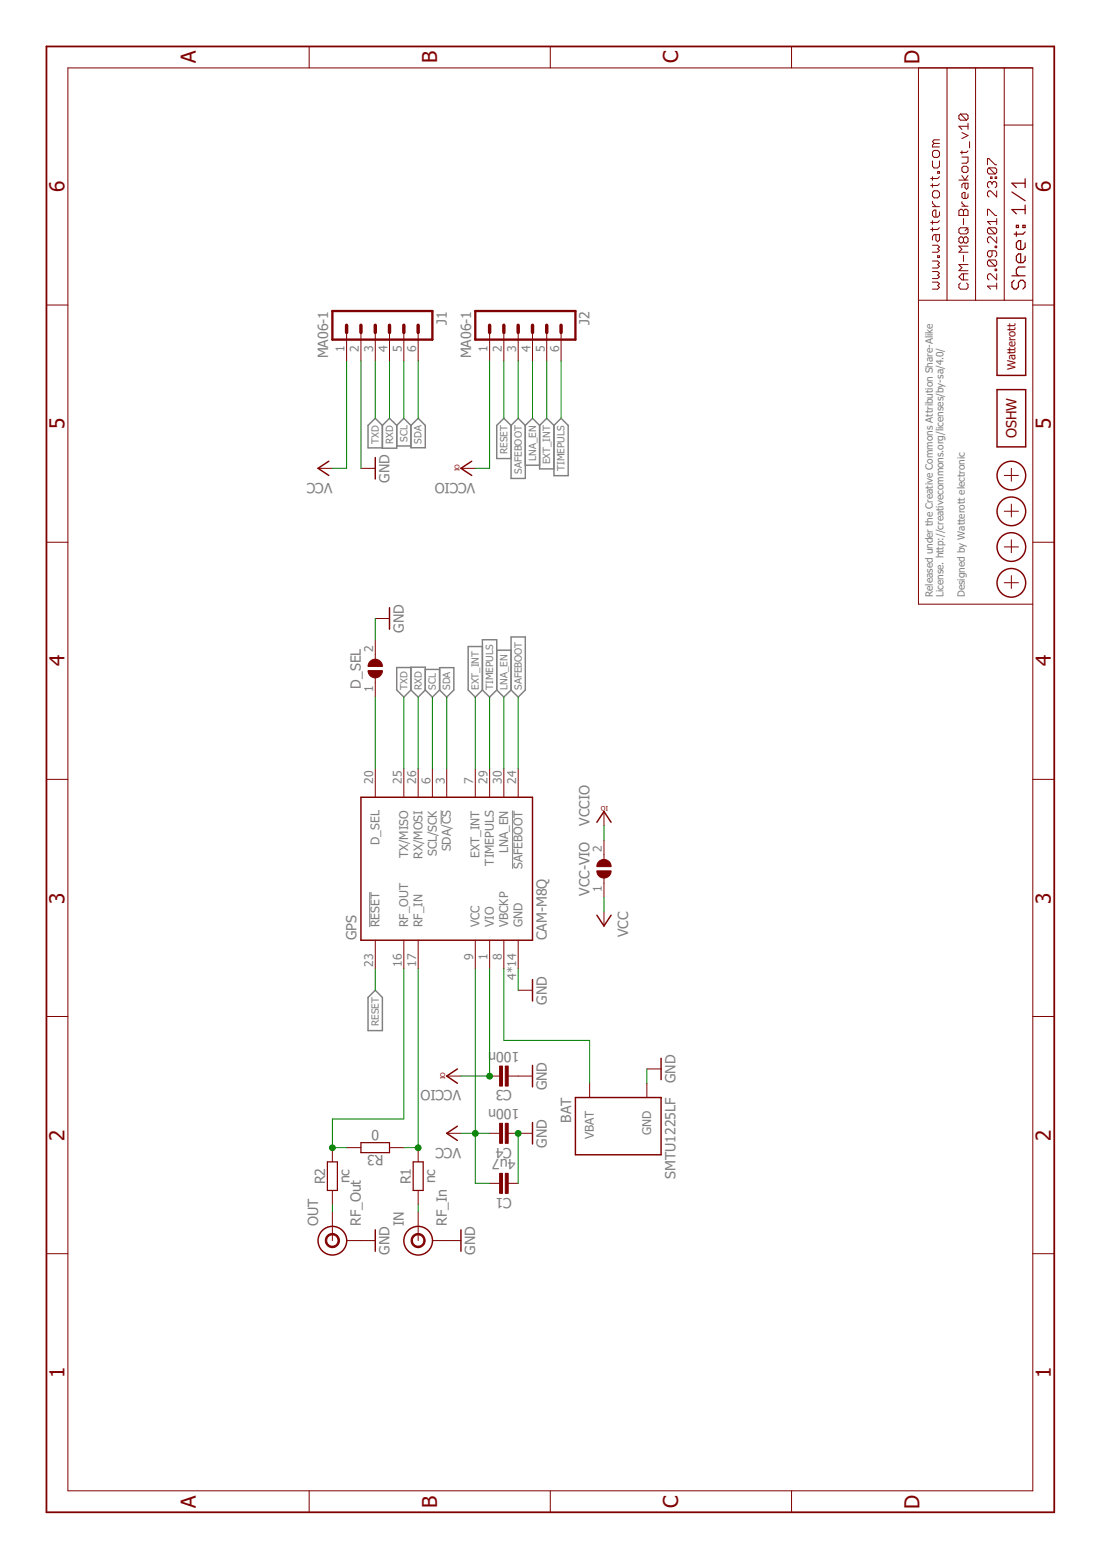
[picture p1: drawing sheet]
<svg xmlns="http://www.w3.org/2000/svg" width="210mm" height="297mm" viewBox="0 0 210 297" stroke-linecap="round" stroke-linejoin="round" font-family="sans-serif">
<path d="M84 154.3v2.7M97.6 154.3v11.1M70.4 169.9v6.6" fill="none" stroke="#808080" stroke-width=".19"/>
<g fill="none" stroke="#808080" stroke-width=".28">
<path d="M106.9 79.7l1.3 1.3v9.6h-2.7v-9.6zM72.8 81v4.3h2.8v-4.3M72.8 81l-1.3-1.3-1.4 1.3v4.3h2.7M72.8 81l1.4-1.3 1.4 1.3M75.6 81l1.3-1.3 1.4 1.3M75.6 84.9h2.7M78.3 81l1.4-1.3 1.3 1.3v4.3h-2.7zM97.3 81l-1.3-1.3-1.4 1.3v6.3h2.7M97.3 81v10.1h2.8v-10.1M97.3 81l1.4-1.3 1.4 1.3M100.1 81l1.3-1.3 1.4 1.3M100.1 88.6h2.7"/>
<path d="M102.8 81v8.3h2.7M102.8 81l1.3-1.3 1.4 1.3M78.3 127.1h-2.7v4.3l1.3 1.3 1.4-1.3M78.3 131.4v-4.4h2.7v4.4M78.3 131.4l1.4 1.3 1.3-1.3M81 131.4l1.4 1.3 1.3-1.3M81 127.5h2.7M83.7 127.1h2.7v4.3l-1.3 1.3-1.4-1.3zM91.9 131.4v-9.6h2.7v9.6M91.9 123.1h-2.7v8.3l1.3 1.3 1.4-1.3M91.9 131.4l1.4 1.3 1.3-1.3M94.6 131.4l1.4 1.3 1.3-1.3"/>
<path d="M94.6 123.8h2.7M97.3 121.3h2.8v10.1l-1.4 1.3-1.4-1.3zM71.5 188.6l1.3 1.3v6.3h-2.7v-6.3z"/>
</g>
<g fill="none" stroke="#800000" stroke-width=".19">
<path d="M12.9 12.9h183.8v271h-183.8zM58.9 8.8v4.1M104.8 8.8v4.1M150.8 8.8v4.1M174.9 12.9v102.1h21.8M180.4 12.9v44.3M185.8 12.9v44.3M191.3 12.9v44.3M177.6 30.6v1l.3 .4h.7l.3-.4v-1M177.6 33.7v.6M177.6 35v.7M177.6 38.3v.4l.7 .6"/>
<path d="M177.6 39.3h1.3M177.9 36.3h.7l.3 .4v.6l-.3 .4h-.7l-.3-.4v-.6zM177.9 28.6h.7l.3 .4v.7l-.3 .3h-.7l-.3-.3v-.7zM177.9 27.3l-.3 .3v.4h1.3M177.9 27.3h1M178.6 32.7h.3v.3h-.3zM178.9 33.7l-.3 .3h-1.3M178.9 35l-.3 .3h-1.3M178.9 26.6h-1l-.3 .4 .3 .3M182.6 34.3h1.8M182.9 21.7l-.3 .3v.6l.3 .3h1.2M182.9 21.7h1.2l.3 .3v.6l-.3 .3"/>
<path d="M182.9 21.7l1.2 1.2M183.2 29.9h1.2v.9l-.3 .3h-.9M183.2 32l.3-.3h.6l.3 .3v.5l-.3 .3h-.6l-.3-.3zM183.2 39.3h1.2M183.2 38.4v.3l.6 .6M183.2 28.7v.6M183.2 33.4l.6 .9 .6-.9M183.2 25.2l1.2 .6-1.2 .6M183.8 34.9v.9l.3 .2 .3-.2v-.9h-.9l-.3 .3v.6M184.4 23.5v1.1M184.4 36.9v.6l-.3 .3h-.6l-.3-.3v-.6l.3-.3h.3v1.2M184.4 28.7l-.3 .3h-1.2"/>
<path d="M184.4 24h-1.8l.6 .6M184.7 27v1.2M188.1 31.4v-1.2h.3l1.1 1.2h.3M188.4 32h1.1l.3 .2v.6l-.3 .3M188.4 32l-.3 .2v.6l.3 .3h1.1M188.4 32l1.1 1.1M188.7 33.7h.3v.3h-.3zM189 34.9l.3-.3h.2l.3 .3v.6l-.3 .3M189 34.9l-.3-.3h-.3l-.3 .3v.6l.3 .3M189 34.9v.3M189.5 33.7h.3v.3h-.3zM189.8 36.3v1.2l-1.1-1.2h-.3l-.3 .3v.6l.3 .3"/>
<path d="M191.3 23.8h5.4M8.8 58.1h4.1M174.9 57.2h21.8M177.6 53.7h1l.3 .3-.3 .4 .3 .3-.3 .4h-1M177.6 46.7h1l.3 .3-.3 .4 .3 .3-.3 .3h-1M177.6 51.7h1l.3 .3-.3 .4 .3 .3-.3 .3h-1M177.6 49.7h1l.3 .3-.3 .4 .3 .3-.3 .3h-1M177.6 42v.7M177.6 43.3v.7M178.3 44.7v1l.3 .3 .3-.3v-1h-1l-.3 .3v.7M178.6 48.7h.3v.3h-.3zM178.9 40.3v.7l-.3 .3h-.7l-.3-.3v-.7l.3-.3h.4v1.3"/>
<path d="M178.9 43.3l-.3 .4h-1.3M178.9 42l-.3 .4h-1.3M182.6 40.1l.3-.2h.3l.3 .2 .3-.2h.3l.3 .2v.9h-1.8zM182.6 43.6l.3-.2h1.2l.3 .2v.6l-.3 .3h-1.2l-.3-.3zM182.9 53.9l-.3 .3v.6l.3 .3h1.2l.3-.3v-.6l-.3-.3M183.5 45.4l-.3-.3h-.3l-.3 .3v.6l.3 .3h.3l.3-.3M183.5 45.4l.3-.3h.3l.3 .3v.6l-.3 .3h-.3l-.3-.3M183.5 40.1v.9M183.5 41.6v1.2M183.5 45.4v.6M183.5 48.6v1.2M183.5 52.1v1.2"/>
<path d="M184.4 52.1h-1.2l-.6 .6 .6 .6h1.2M184.4 50.4h-1.8l.6 .6-.6 .5h1.8M184.4 46.9h-1.8l.6 .6-.6 .5h1.8M184.4 43.4l-.6 .5M188.1 41v-1.1h.3l1.1 1.1h.3M188.4 43.4l-.3 .2v.6l.3 .3h1.1M188.4 43.4h1.1l.3 .2v.6l-.3 .3M188.4 49.5h1.1l.3 .3v.6l-.3 .3M188.4 49.5l-.3 .3v.6l.3 .3h1.1M188.4 49.5l1.1 1.2M188.4 43.4l1.1 1.1M189 47.8v.8l-.3 .3h-.3l-.3-.3v-.6l.3-.2h1.1l.3 .2v.6l-.3 .3"/>
<path d="M189.5 51.2h.3v.3h-.3zM189.5 46.9h.3v.3h-.3zM189.8 52.1v1.2l-1.1-1.2h-.3l-.3 .3v.6l.3 .3M189.8 45.1v1.2l-1.1-1.2h-.3l-.3 .3v.6l.3 .3M189.8 54.5h-1.7l.6 .6M189.8 41.6v1.2M189.8 53.9v1.2M189.8 42.2h-1.7l.6 .6M196.7 58.1h4.1M66 63.3v5.4M68.7 63.3v5.4M71.5 63.3v5.4"/>
<path d="M74.2 63.3v5.4M76.9 63.3v5.4M79.7 63.3v5.4M93.3 63.3v5.4M96 63.3v5.4M98.7 63.3v5.4M101.4 63.3v5.4M104.1 63.3v5.4M106.9 63.3v5.4M60.6 89.2h2.7M68.7 89.2h2.8M87.8 89.2h2.7"/>
<path d="M191.3 97.3h2.7M191.3 90.5h2.7M192.6 89.2v2.4M192.6 96v2.4M8.8 103.3h4.1M71.5 117.8h2.7M191.3 111h2.7M191.3 104.1h2.7M192.6 102.8v2.4M192.6 109.6v2.5M196.7 103.3h4.1M71.5 121.9v3.6"/>
<path d="M71.5 129.1v3.6M8.8 148.4h4.1M71.5 146.3v5.5M76.9 146.3v5.5M79.7 146.3v5.5M82.4 146.3v5.5M85.1 146.3v5.5M90.5 146.3v5.5M93.3 146.3v5.5M96 146.3v5.5M98.7 146.3v5.5M115 154.5v2.7"/>
<path d="M115 160v3.6M196.7 148.4h4.1M71.5 179v5.5M76.9 179v5.5M79.7 179v5.5M90.5 179v5.5M93.3 179v5.5M96 179v5.5M98.7 179v5.5M115 167.2v3.7M115 173.6v2.7M8.8 193.5h4.1"/>
<path d="M98.7 188.6h2.7M196.7 193.5h4.1M63.3 218.5v2.7M66 218.5h2.7M74.2 218.5h2.7M79.7 218.5v2.7M85.1 204.9h2.7M85.1 215.8h2.7M93.3 204.9h1.9M93.3 215.8h1.9M96.8 204.9h4.6M96.8 215.8h4.6"/>
<path d="M112.3 206.3v2.7M123.2 206.3v2.7M123.2 203.5h2.7M8.8 238.7h4.1M63.3 226.7v2.7M63.3 230.8v5.4M66 236.2h5.5M79.7 226.7v2.7M79.7 230.8v5.4M82.4 236.2h5.4M93.3 225.3h1.9M96.8 225.3h1.9"/>
<path d="M196.7 238.7h4.1M58.9 283.9v4.1M104.8 283.9v4.1M150.8 283.9v4.1"/>
</g>
<path d="M8.8 8.8h192v279.2h-192z" fill="none" stroke="#800000" stroke-width=".34"/>
<g fill="none" stroke="#800000" stroke-width=".23">
<path d="M192.7 36.6l2.6 1.6M195.3 39.9h-2.6l.9 .8M195.3 34v1.7M195.3 39.1v1.6M195.3 34.9h-2.6l.9 .8M192.7 52.5h2.6M193.2 53.4l-.5 .4v.8l.5 .4h.4l.4-.4v-.8l.4-.4h.4l.5 .4v.8l-.5 .4M193.6 42.9h.4v.4h-.4zM193.6 44.2v.8M194.8 42.9h.5v.4h-.5zM195.3 46.2v.9l-.5 .4h-.8l-.4-.4v-.9l.4-.4h.4v1.7M195.3 48.8v.8l-.5 .4h-.8l-.4-.4v-.8l.4-.5h.4v1.7"/>
<path d="M195.3 50.8h-1.3l-.4 .5v.8l.4 .4M195.3 44.2l-.5 .4h-1.6M68.7 217.6h5.5v1.9h-5.5zM62.4 221.2h1.9v5.5h-1.9zM78.7 221.2h1.9v5.5h-1.9z"/>
</g>
<g fill="none" stroke="#800000" stroke-width=".28">
<path d="M189.9 74.2h5.5v10.9h-5.5zM189.9 60.6h5.5v10.9h-5.5zM62.6 87.8l-2 1.4 2 1.3M71.5 87.1v4.1M89.9 87.8l-2.1 1.4 2.1 1.3M74.2 115.7v4.1M68.7 151.8h32.7v27.2h-32.7zM113.7 156.6l1.3-2.1 1.4 2.1M113.7 174.3l1.3 2 1.4-2M101.4 186.5v4.1M87.1 214.4l-2 1.4 2 1.3M87.1 203.5l-2 1.4 2 1.4"/>
<path d="M101.4 202.9v4M101.4 213.7v4.1M109.6 209h16.3v10.9h-16.3zM125.9 201.5v4.1M71.5 234.2v4.1M87.8 234.2v4.1"/>
<circle cx="192.6" cy="97.4" r="2.73"/>
<circle cx="192.6" cy="90.6" r="2.73"/>
<circle cx="192.6" cy="111" r="2.73"/>
<circle cx="192.6" cy="104.2" r="2.73"/>
<circle cx="63.3" cy="236.2" r="2.73"/>
<circle cx="79.6" cy="236.2" r="2.73"/>
</g>
<g fill="#800000" stroke="#800000" stroke-width=".19">
<path d="M95.2 203h.5v3.8h-.5z"/>
<path d="M96.2 203h.6v3.8h-.6z"/>
<path d="M95.2 213.9h.5v3.8h-.5z"/>
<path d="M96.2 213.9h.6v3.8h-.6z"/>
<path d="M95.2 223.4h.5v3.8h-.5z"/>
<path d="M96.2 223.4h.6v3.8h-.6z"/>
</g>
<g fill="#800000" stroke="#800000" stroke-width=".19">
<path d="M70.5 125.9a1.37 1.37 0 0 1 1.5-.3 1.37 1.37 0 0 1 .8 1.3h-2.7l.1-.5z" fill-rule="evenodd"/>
<path d="M70.1 127.7h2.7a1.37 1.37 0 0 1-1.3 1.4 1.37 1.37 0 0 1-1.4-1.4z" fill-rule="evenodd"/>
<path d="M114.1 164a1.37 1.37 0 0 1 1.5-.2 1.37 1.37 0 0 1 .8 1.2h-2.7v-.5z" fill-rule="evenodd"/>
<path d="M113.7 165.8h2.7a1.35 1.35 0 0 1-1.4 1.4 1.35 1.35 0 0 1-1.3-1.4z" fill-rule="evenodd"/>
<path d="M62.3 235.4a1.36 1.36 0 0 1 2.2 .2 1.36 1.36 0 0 1-1.2 2v-.3a1.08 1.08 0 0 1-1-1.5 1.08 1.08 0 0 1 1.8-.3 1.08 1.08 0 0 1-.5 1.8h-.3v.3a1.37 1.37 0 0 1-1.2-.8 1.37 1.37 0 0 1 .2-1.4z" fill-rule="evenodd"/>
<path d="M78.6 235.4a1.35 1.35 0 0 1 2.3 .2 1.35 1.35 0 0 1-1.2 2v-.3a1.08 1.08 0 0 1-1.1-1.5 1.08 1.08 0 0 1 1.8-.3 1.08 1.08 0 0 1-.5 1.8h-.2v.3a1.37 1.37 0 0 1-1.3-.8 1.37 1.37 0 0 1 .2-1.4z" fill-rule="evenodd"/>
</g>
<path d="M63.3 59.2h19.1v5.5h-19.1zM90.5 59.2h19.1v5.5h-19.1z" fill="none" stroke="#800000" stroke-width=".44"/>
<path d="M66 61.9v1.4M68.7 61.9v1.4M71.5 61.9v1.4M74.2 61.9v1.4M76.9 61.9v1.4M79.7 61.9v1.4M93.3 61.9v1.4M96 61.9v1.4M98.7 61.9v1.4M101.4 61.9v1.4M104.1 61.9v1.4M106.9 61.9v1.4" fill="none" stroke="#800000" stroke-width=".66"/>
<g fill="none" stroke="#008000" stroke-width=".19">
<path d="M66 68.7v20.5h-2.7M68.7 68.7v20.5M71.5 68.7v11M74.2 68.7v11M76.9 68.7v11M79.7 68.7v11M93.3 68.7v20.5h-2.8M96 68.7v11M98.7 68.7v11M101.4 68.7v11M104.1 68.7v11M106.9 68.7v11"/>
<path d="M71.5 117.8v4.1M71.5 132.7v13.6M76.9 132.7v13.6M79.7 132.7v13.6M82.4 132.7v13.6M85.1 132.7v13.6M90.5 132.7v13.6M93.3 132.7v13.6M96 132.7v13.6M98.7 132.7v13.6M115 157.2v2.8M115 170.9v2.7"/>
<path d="M71.5 184.5v4.1M76.9 184.5v28.6h-13.6v5.4h2.7M79.7 184.5v34h-2.8M90.5 184.5v40.8h2.8M93.3 184.5v20.4h-5.5M96 184.5v13.6h16.3v8.2M98.7 184.5v4.1M87.8 215.8h5.5M98.7 215.8v9.5M123.2 203.5v2.8M63.3 229.4v1.4M79.7 229.4v1.4"/>
</g>
<g fill="#008000" stroke="#008000" stroke-width=".19">
<circle cx="98.7" cy="215.8" r=".55"/>
<circle cx="90.5" cy="215.8" r=".55"/>
<circle cx="79.7" cy="218.5" r=".55"/>
<circle cx="63.3" cy="218.5" r=".55"/>
<circle cx="93.3" cy="204.9" r=".55"/>
</g>
<g font-size="3.9" fill="#800000">
<text x="37.3" y="12.1" transform="rotate(-90 37.3 12.1)">A</text>
<text x="83.2" y="12.1" transform="rotate(-90 83.2 12.1)">B</text>
<text x="129.2" y="12.1" transform="rotate(-90 129.2 12.1)">C</text>
<text x="175.1" y="12.2" transform="rotate(-90 175.1 12.2)">D</text>
<text x="12.3" y="36.6" transform="rotate(-90 12.3 36.6)">6</text>
<text x="200.2" y="36.6" transform="rotate(-90 200.2 36.6)">6</text>
<text x="12.3" y="81.7" transform="rotate(-90 12.3 81.7)">5</text>
<text x="200.2" y="81.7" transform="rotate(-90 200.2 81.7)">5</text>
<text x="12.3" y="126.9" transform="rotate(-90 12.3 126.9)">4</text>
<text x="200.2" y="126.9" transform="rotate(-90 200.2 126.9)">4</text>
<text x="12.3" y="172.1" transform="rotate(-90 12.3 172.1)">3</text>
<text x="200.2" y="172.1" transform="rotate(-90 200.2 172.1)">3</text>
<text x="12.3" y="217.2" transform="rotate(-90 12.3 217.2)">2</text>
<text x="200.2" y="217.2" transform="rotate(-90 200.2 217.2)">2</text>
<text x="12.3" y="262.4" transform="rotate(-90 12.3 262.4)">1</text>
<text x="200.2" y="262.4" transform="rotate(-90 200.2 262.4)">1</text>
<text x="37.3" y="287.1" transform="rotate(-90 37.3 287.1)">A</text>
<text x="83.2" y="287.1" transform="rotate(-90 83.2 287.1)">B</text>
<text x="129.2" y="287.1" transform="rotate(-90 129.2 287.1)">C</text>
<text x="175.1" y="287.2" transform="rotate(-90 175.1 287.2)">D</text>
</g>
<g font-size="2.7" fill="#808080">
<text x="85.1" y="61.8" transform="rotate(-90 85.1 61.8)">J1</text>
<text x="112.3" y="61.8" transform="rotate(-90 112.3 61.8)">J2</text>
<text x="62.5" y="68.3" transform="rotate(-90 62.5 68.3)">MA06-1</text>
<text x="89.7" y="68.3" transform="rotate(-90 89.7 68.3)">MA06-1</text>
<text x="63.3" y="91.9" transform="rotate(-180 63.3 91.9)">VCC</text>
<text x="74.2" y="91.9" transform="rotate(-90 74.2 91.9)">GND</text>
<text x="90.5" y="91.9" transform="rotate(-180 90.5 91.9)">VCCIO</text>
<text x="76.9" y="120.5" transform="rotate(-90 76.9 120.5)">GND</text>
<text x="68.7" y="131.1" transform="rotate(-90 68.7 131.1)">D_SEL</text>
<text x="112.3" y="157.2" transform="rotate(-90 112.3 157.2)">VCCIO</text>
<text x="112.3" y="170.6" transform="rotate(-90 112.3 170.6)">VCC-VIO</text>
<text x="67.9" y="179" transform="rotate(-90 67.9 179)">GPS</text>
<text x="104.1" y="179" transform="rotate(-90 104.1 179)">CAM-M8Q</text>
<text x="119.7" y="178.4" transform="rotate(-90 119.7 178.4)">VCC</text>
<text x="104.1" y="191.3" transform="rotate(-90 104.1 191.3)">GND</text>
<text x="98.9" y="200.3" transform="rotate(-180 98.9 200.3)">100n</text>
<text x="87.8" y="207.6" transform="rotate(-180 87.8 207.6)">VCCIO</text>
<text x="97.5" y="207.6" transform="rotate(-180 97.5 207.6)">C3</text>
<text x="104.1" y="207.6" transform="rotate(-90 104.1 207.6)">GND</text>
<text x="128.7" y="206.3" transform="rotate(-90 128.7 206.3)">GND</text>
<text x="72.2" y="215.2" transform="rotate(-180 72.2 215.2)">0</text>
<text x="98.9" y="211.2" transform="rotate(-180 98.9 211.2)">100n</text>
<text x="108.8" y="213.7" transform="rotate(-90 108.8 213.7)">BAT</text>
<text x="73" y="219.9" transform="rotate(-180 73 219.9)">R3</text>
<text x="87.8" y="218.5" transform="rotate(-180 87.8 218.5)">VCC</text>
<text x="97.5" y="218.5" transform="rotate(-180 97.5 218.5)">C4</text>
<text x="98.2" y="220.7" transform="rotate(-180 98.2 220.7)">4u7</text>
<text x="104.1" y="218.5" transform="rotate(-90 104.1 218.5)">GND</text>
<text x="61.9" y="225.5" transform="rotate(-90 61.9 225.5)">R2</text>
<text x="66.6" y="225.3" transform="rotate(-90 66.6 225.3)">nc</text>
<text x="78.3" y="225.5" transform="rotate(-90 78.3 225.5)">R1</text>
<text x="82.9" y="225.3" transform="rotate(-90 82.9 225.3)">nc</text>
<text x="128.7" y="224.5" transform="rotate(-90 128.7 224.5)">SMTU1225LF</text>
<text x="60.6" y="233.5" transform="rotate(-90 60.6 233.5)">OUT</text>
<text x="68.7" y="233.5" transform="rotate(-90 68.7 233.5)">RF_Out</text>
<text x="76.9" y="233.5" transform="rotate(-90 76.9 233.5)">IN</text>
<text x="85.1" y="233.5" transform="rotate(-90 85.1 233.5)">RF_In</text>
<text x="97.5" y="228" transform="rotate(-180 97.5 228)">C1</text>
<text x="74.2" y="238.9" transform="rotate(-90 74.2 238.9)">GND</text>
<text x="90.5" y="238.9" transform="rotate(-90 90.5 238.9)">GND</text>
</g>
<text font-size="2.7" fill="#800000" x="193.6" y="83.5" transform="rotate(-90 193.6 83.5)">OSHW</text>
<g font-size="2.3" fill="#808080">
<text x="65.6" y="67.1" transform="rotate(-90 65.6 67.1)">1</text>
<text x="68.4" y="67.1" transform="rotate(-90 68.4 67.1)">2</text>
<text x="71.1" y="67.1" transform="rotate(-90 71.1 67.1)">3</text>
<text x="73.8" y="67.1" transform="rotate(-90 73.8 67.1)">4</text>
<text x="76.5" y="67.1" transform="rotate(-90 76.5 67.1)">5</text>
<text x="79.3" y="67.1" transform="rotate(-90 79.3 67.1)">6</text>
<text x="92.9" y="67.1" transform="rotate(-90 92.9 67.1)">1</text>
<text x="95.6" y="67.1" transform="rotate(-90 95.6 67.1)">2</text>
<text x="98.3" y="67.1" transform="rotate(-90 98.3 67.1)">3</text>
<text x="101" y="67.1" transform="rotate(-90 101 67.1)">4</text>
<text x="103.8" y="67.1" transform="rotate(-90 103.8 67.1)">5</text>
<text x="106.5" y="67.1" transform="rotate(-90 106.5 67.1)">6</text>
<text x="71.1" y="124.2" transform="rotate(-90 71.1 124.2)">2</text>
<text x="71.1" y="131.7" transform="rotate(-90 71.1 131.7)">1</text>
<text x="71.1" y="149.3" transform="rotate(-90 71.1 149.3)">20</text>
<text x="76.5" y="149.3" transform="rotate(-90 76.5 149.3)">25</text>
<text x="79.3" y="149.3" transform="rotate(-90 79.3 149.3)">26</text>
<text x="82" y="149.3" transform="rotate(-90 82 149.3)">6</text>
<text x="84.7" y="149.3" transform="rotate(-90 84.7 149.3)">3</text>
<text x="90.2" y="149.3" transform="rotate(-90 90.2 149.3)">7</text>
<text x="92.9" y="149.3" transform="rotate(-90 92.9 149.3)">29</text>
<text x="95.6" y="149.3" transform="rotate(-90 95.6 149.3)">30</text>
<text x="98.3" y="149.3" transform="rotate(-90 98.3 149.3)">24</text>
<text x="72.3" y="160.9" transform="rotate(-90 72.3 160.9)">D_SEL</text>
<text x="77.7" y="163.5" transform="rotate(-90 77.7 163.5)">TX/MISO</text>
<text x="80.5" y="163.5" transform="rotate(-90 80.5 163.5)">RX/MOSI</text>
<text x="83.2" y="163" transform="rotate(-90 83.2 163)">SCL/SCK</text>
<text x="85.9" y="162.1" transform="rotate(-90 85.9 162.1)">SDA/CS</text>
<text x="91.3" y="163.3" transform="rotate(-90 91.3 163.3)">EXT_INT</text>
<text x="94.1" y="164.8" transform="rotate(-90 94.1 164.8)">TIMEPULS</text>
<text x="96.8" y="162.5" transform="rotate(-90 96.8 162.5)">LNA_EN</text>
<text x="99.5" y="165.4" transform="rotate(-90 99.5 165.4)">SAFEBOOT</text>
<text x="114.7" y="162.3" transform="rotate(-90 114.7 162.3)">2</text>
<text x="114.7" y="169.8" transform="rotate(-90 114.7 169.8)">1</text>
<text x="72.3" y="176.5" transform="rotate(-90 72.3 176.5)">RESET</text>
<text x="77.7" y="176.5" transform="rotate(-90 77.7 176.5)">RF_OUT</text>
<text x="80.5" y="176.5" transform="rotate(-90 80.5 176.5)">RF_IN</text>
<text x="91.3" y="176.5" transform="rotate(-90 91.3 176.5)">VCC</text>
<text x="94.1" y="176.5" transform="rotate(-90 94.1 176.5)">VIO</text>
<text x="96.8" y="176.5" transform="rotate(-90 96.8 176.5)">VBCKP</text>
<text x="99.5" y="176.5" transform="rotate(-90 99.5 176.5)">GND</text>
<text x="71.1" y="184.1" transform="rotate(-90 71.1 184.1)">23</text>
<text x="76.5" y="184.1" transform="rotate(-90 76.5 184.1)">16</text>
<text x="79.3" y="184.1" transform="rotate(-90 79.3 184.1)">17</text>
<text x="90.2" y="182.8" transform="rotate(-90 90.2 182.8)">9</text>
<text x="92.9" y="182.8" transform="rotate(-90 92.9 182.8)">1</text>
<text x="95.6" y="182.8" transform="rotate(-90 95.6 182.8)">8</text>
<text x="98.3" y="186.6" transform="rotate(-90 98.3 186.6)">4*14</text>
<text x="113.1" y="217" transform="rotate(-90 113.1 217)">VBAT</text>
<text x="124" y="216.1" transform="rotate(-90 124 216.1)">GND</text>
</g>
<text font-size="2.1" fill="#800000" x="193.4" y="70.5" transform="rotate(-90 193.4 70.5)">Watterott</text>
<g font-size="1.9" fill="#808080">
<text x="72.1" y="84.5" transform="rotate(-90 72.1 84.5)">TXD</text>
<text x="74.9" y="84.6" transform="rotate(-90 74.9 84.6)">RXD</text>
<text x="77.6" y="84.2" transform="rotate(-90 77.6 84.2)">SCL</text>
<text x="80.3" y="84.5" transform="rotate(-90 80.3 84.5)">SDA</text>
<text x="96.7" y="86.5" transform="rotate(-90 96.7 86.5)">RESET</text>
<text x="102.1" y="87.7" transform="rotate(-90 102.1 87.7)">LNA_EN</text>
<text x="104.8" y="88.4" transform="rotate(-90 104.8 88.4)">EXT_INT</text>
<text x="107.5" y="89.7" transform="rotate(-90 107.5 89.7)">TIMEPULS</text>
<text x="99.4" y="90.2" transform="rotate(-90 99.4 90.2)">SAFEBOOT</text>
<text x="177.7" y="113.7" transform="rotate(-90 177.7 113.7)">Released under the Creative Commons Attribution Share-Alike</text>
<text x="179.7" y="113.7" transform="rotate(-90 179.7 113.7)">License. http://creativecommons.org/licenses/by-sa/4.0/</text>
<text x="183.8" y="113.7" transform="rotate(-90 183.8 113.7)">Designed by Watterott electronic</text>
<text x="77.6" y="131.4" transform="rotate(-90 77.6 131.4)">TXD</text>
<text x="80.3" y="131.4" transform="rotate(-90 80.3 131.4)">RXD</text>
<text x="83" y="131.4" transform="rotate(-90 83 131.4)">SCL</text>
<text x="85.8" y="131.4" transform="rotate(-90 85.8 131.4)">SDA</text>
<text x="91.2" y="131.4" transform="rotate(-90 91.2 131.4)">EXT_INT</text>
<text x="93.9" y="131.4" transform="rotate(-90 93.9 131.4)">TIMEPULS</text>
<text x="96.7" y="131.4" transform="rotate(-90 96.7 131.4)">LNA_EN</text>
<text x="99.4" y="131.4" transform="rotate(-90 99.4 131.4)">SAFEBOOT</text>
<text x="72.1" y="195.4" transform="rotate(-90 72.1 195.4)">RESET</text>
</g>
<g font-size="1.2" fill="#800000">
<text x="87.5" y="89.7" transform="rotate(-90 87.5 89.7)">IO</text>
<text x="115.8" y="153.4" transform="rotate(-180 115.8 153.4)">IO</text>
<text x="84.8" y="205.4" transform="rotate(-90 84.8 205.4)">IO</text>
</g>
</svg>
